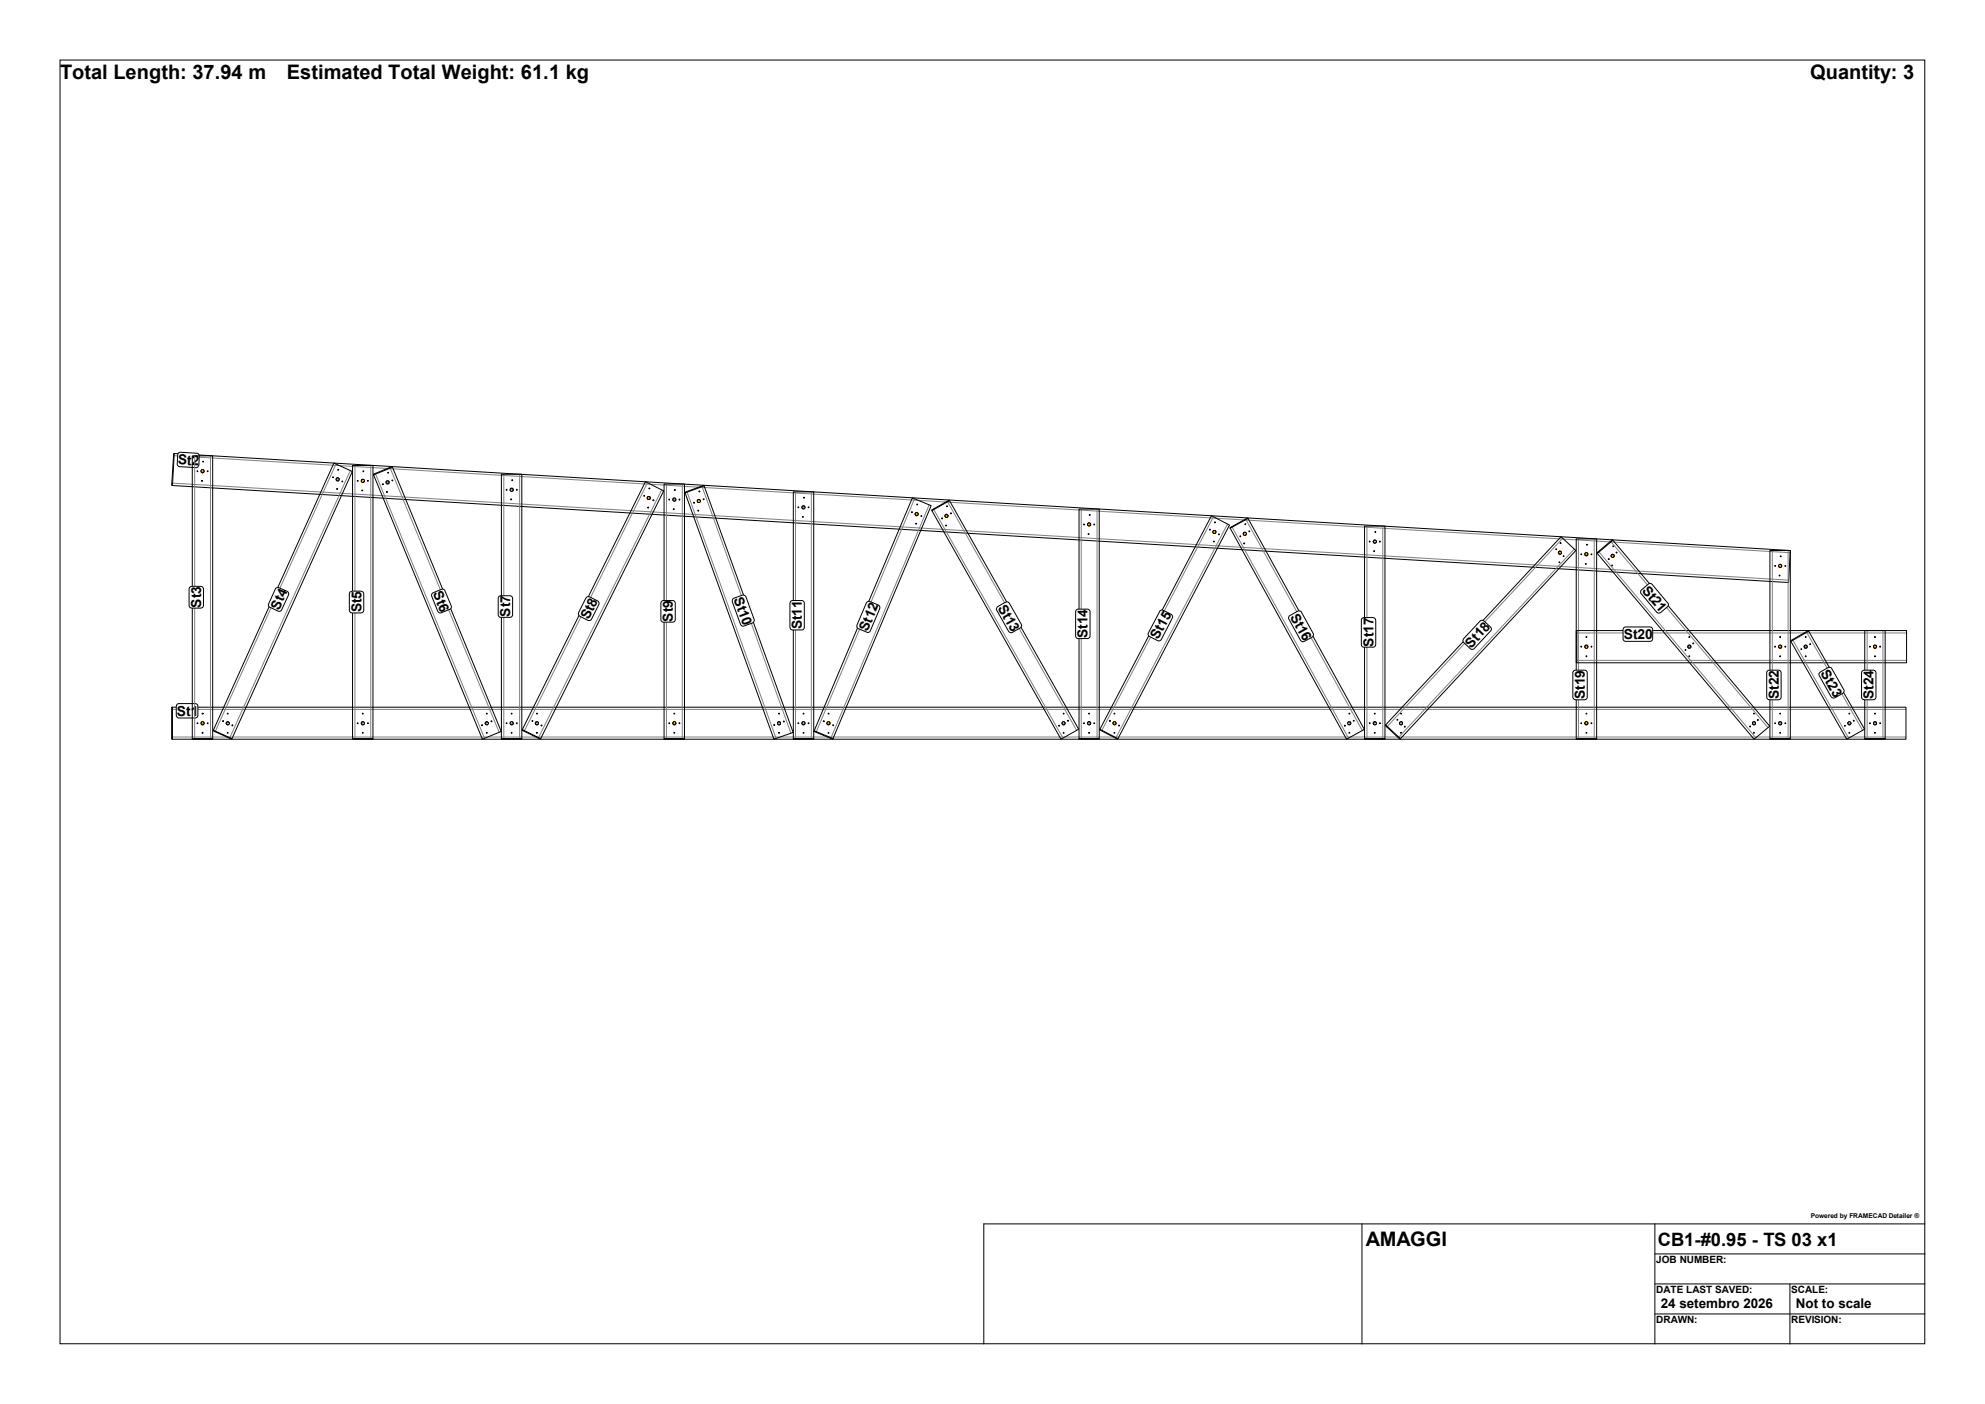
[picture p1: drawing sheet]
<svg xmlns="http://www.w3.org/2000/svg" width="420mm" height="297mm" viewBox="0 0 420 297" stroke-linecap="round" stroke-linejoin="round" font-family="sans-serif">
<path d="M12.7 12.7h394.5v271.6h-394.5zM36.3 149.6h367v6.8h-367zM36.5 149.6v6.8M288.2 258.9v25.4M350.1 258.9v25.4M407.3 258.9h-199.1v25.4M350.1 265.3h57.2M350.1 271.6h57.2M350.1 278h57.2M378.7 271.6v12.7" fill="none" stroke="#000" stroke-width=".21"/>
<path d="M36.3 150.1h367M36.3 155.9h367" fill="none" stroke="#808080" stroke-width=".21"/>
<circle cx="42.8" cy="153" r=".33" fill="#ffa500" stroke="#000" stroke-width=".21"/>
<g fill="#0f0" stroke="#000" stroke-width=".21">
<circle cx="42.9" cy="151" r=".11"/>
<circle cx="42.9" cy="155" r=".09"/>
</g>
<circle cx="48.2" cy="153" r=".33" fill="#ffa500" stroke="#000" stroke-width=".21"/>
<g fill="#0f0" stroke="#000" stroke-width=".21">
<circle cx="48.2" cy="151" r=".09"/>
<circle cx="48.2" cy="155" r=".09"/>
</g>
<circle cx="76.8" cy="153" r=".33" fill="#ffa500" stroke="#000" stroke-width=".21"/>
<g fill="#0f0" stroke="#000" stroke-width=".21">
<circle cx="76.7" cy="151" r=".09"/>
<circle cx="76.7" cy="155" r=".09"/>
</g>
<circle cx="103" cy="153" r=".33" fill="#ffa500" stroke="#000" stroke-width=".21"/>
<g fill="#0f0" stroke="#000" stroke-width=".21">
<circle cx="103" cy="151" r=".09"/>
<circle cx="103" cy="155" r=".09"/>
</g>
<circle cx="108.3" cy="153" r=".33" fill="#ffa500" stroke="#000" stroke-width=".21"/>
<g fill="#0f0" stroke="#000" stroke-width=".21">
<circle cx="108.3" cy="150.9" r=".08"/>
<circle cx="108.3" cy="155" r=".08"/>
</g>
<circle cx="113.6" cy="153" r=".33" fill="#ffa500" stroke="#000" stroke-width=".21"/>
<g fill="#0f0" stroke="#000" stroke-width=".21">
<circle cx="113.6" cy="151" r=".1"/>
<circle cx="113.6" cy="155" r=".1"/>
</g>
<circle cx="142.7" cy="153" r=".33" fill="#ffa500" stroke="#000" stroke-width=".21"/>
<g fill="#0f0" stroke="#000" stroke-width=".21">
<circle cx="142.7" cy="151" r=".09"/>
<circle cx="142.7" cy="155" r=".09"/>
</g>
<circle cx="164.8" cy="153" r=".33" fill="#ffa500" stroke="#000" stroke-width=".21"/>
<g fill="#0f0" stroke="#000" stroke-width=".21">
<circle cx="164.8" cy="151" r=".1"/>
<circle cx="164.8" cy="155" r=".1"/>
</g>
<circle cx="170" cy="153" r=".33" fill="#ffa500" stroke="#000" stroke-width=".21"/>
<g fill="#0f0" stroke="#000" stroke-width=".21">
<circle cx="170" cy="151" r=".1"/>
<circle cx="170" cy="155" r=".1"/>
</g>
<circle cx="175.3" cy="153" r=".33" fill="#ffa500" stroke="#000" stroke-width=".21"/>
<g fill="#0f0" stroke="#000" stroke-width=".21">
<circle cx="175.3" cy="151" r=".1"/>
<circle cx="175.3" cy="155" r=".1"/>
</g>
<circle cx="225" cy="153" r=".33" fill="#ffa500" stroke="#000" stroke-width=".21"/>
<g fill="#0f0" stroke="#000" stroke-width=".21">
<circle cx="225" cy="151" r=".1"/>
<circle cx="225" cy="155" r=".1"/>
</g>
<circle cx="230.4" cy="153" r=".33" fill="#ffa500" stroke="#000" stroke-width=".21"/>
<g fill="#0f0" stroke="#000" stroke-width=".21">
<path d="M230.3 150.9l.2 .1h-.1z" fill-rule="evenodd"/>
<circle cx="230.4" cy="155" r=".11"/>
</g>
<circle cx="235.8" cy="153" r=".33" fill="#ffa500" stroke="#000" stroke-width=".21"/>
<g fill="#0f0" stroke="#000" stroke-width=".21">
<circle cx="235.8" cy="151" r=".09"/>
<circle cx="235.8" cy="155" r=".09"/>
</g>
<circle cx="285.5" cy="153" r=".33" fill="#ffa500" stroke="#000" stroke-width=".21"/>
<g fill="#0f0" stroke="#000" stroke-width=".21">
<circle cx="285.5" cy="151" r=".1"/>
<circle cx="285.5" cy="155" r=".1"/>
</g>
<circle cx="290.9" cy="153" r=".33" fill="#ffa500" stroke="#000" stroke-width=".21"/>
<g fill="#0f0" stroke="#000" stroke-width=".21">
<circle cx="290.9" cy="151" r=".09"/>
<circle cx="290.9" cy="155" r=".09"/>
</g>
<circle cx="296.4" cy="153" r=".33" fill="#ffa500" stroke="#000" stroke-width=".21"/>
<g fill="#0f0" stroke="#000" stroke-width=".21">
<circle cx="296.4" cy="151" r=".1"/>
<circle cx="296.4" cy="155" r=".1"/>
</g>
<circle cx="335.6" cy="153" r=".33" fill="#ffa500" stroke="#000" stroke-width=".21"/>
<g fill="#0f0" stroke="#000" stroke-width=".21">
<circle cx="335.6" cy="151" r=".1"/>
<circle cx="335.6" cy="155" r=".1"/>
</g>
<circle cx="371.1" cy="153" r=".33" fill="#ffa500" stroke="#000" stroke-width=".21"/>
<g fill="#0f0" stroke="#000" stroke-width=".21">
<circle cx="371.1" cy="151" r=".09"/>
<circle cx="371.1" cy="155" r=".09"/>
</g>
<circle cx="376.6" cy="153" r=".33" fill="#ffa500" stroke="#000" stroke-width=".21"/>
<g fill="#0f0" stroke="#000" stroke-width=".21">
<circle cx="376.6" cy="151" r=".09"/>
<circle cx="376.6" cy="155" r=".09"/>
</g>
<circle cx="391.3" cy="153" r=".33" fill="#ffa500" stroke="#000" stroke-width=".21"/>
<g fill="#0f0" stroke="#000" stroke-width=".21">
<circle cx="391.3" cy="151" r=".09"/>
<circle cx="391.3" cy="155" r=".09"/>
</g>
<circle cx="396.7" cy="153" r=".33" fill="#ffa500" stroke="#000" stroke-width=".21"/>
<g fill="#0f0" stroke="#000" stroke-width=".21">
<circle cx="396.7" cy="151" r=".09"/>
<circle cx="396.7" cy="155" r=".09"/>
</g>
<path d="M37.5 149l.3-.2 3.8 .1 .3 .4v2a.58 .58 0 0 1-.6 .6h-3.4a.58 .58 0 0 1-.6-.6v-1.9z" fill-rule="evenodd" fill="#fff" stroke="#000" stroke-width=".21"/>
<path d="M36.7 96.4l342.1 20.5M36.4 102.2l342 20.5" fill="none" stroke="#808080" stroke-width=".21"/>
<path d="M36.7 95.9l342.1 20.6-.4 6.7-342.1-20.5zM36.9 95.9l-.4 6.8" fill="none" stroke="#000" stroke-width=".21"/>
<circle cx="42.9" cy="99.7" r=".32" fill="#ffa500" stroke="#000" stroke-width=".21"/>
<g fill="#0f0" stroke="#000" stroke-width=".21">
<circle cx="43" cy="97.7" r=".07"/>
<circle cx="42.8" cy="101.7" r=".09"/>
</g>
<circle cx="71.4" cy="101.4" r=".33" fill="#ffa500" stroke="#000" stroke-width=".21"/>
<g fill="#0f0" stroke="#000" stroke-width=".21">
<path d="M71.5 99.4l.1-.1 .1 .1-.2 .1z" fill-rule="evenodd"/>
<circle cx="71.3" cy="103.4" r=".09"/>
</g>
<circle cx="76.8" cy="101.7" r=".32" fill="#ffa500" stroke="#000" stroke-width=".21"/>
<g fill="#0f0" stroke="#000" stroke-width=".21">
<circle cx="76.9" cy="99.7" r=".09"/>
<circle cx="76.7" cy="103.8" r=".09"/>
</g>
<circle cx="82" cy="102" r=".33" fill="#ffa500" stroke="#000" stroke-width=".21"/>
<g fill="#0f0" stroke="#000" stroke-width=".21">
<circle cx="82.1" cy="100" r=".1"/>
<circle cx="81.9" cy="104.1" r=".08"/>
</g>
<circle cx="108.3" cy="103.6" r=".33" fill="#ffa500" stroke="#000" stroke-width=".21"/>
<g fill="#0f0" stroke="#000" stroke-width=".21">
<circle cx="108.4" cy="101.6" r=".09"/>
<circle cx="108.1" cy="105.6" r=".11"/>
</g>
<circle cx="137.3" cy="105.4" r=".32" fill="#ffa500" stroke="#000" stroke-width=".21"/>
<g fill="#0f0" stroke="#000" stroke-width=".21">
<circle cx="137.4" cy="103.3" r=".09"/>
<circle cx="137.2" cy="107.4" r=".09"/>
</g>
<circle cx="142.7" cy="105.7" r=".33" fill="#ffa500" stroke="#000" stroke-width=".21"/>
<g fill="#0f0" stroke="#000" stroke-width=".21">
<circle cx="142.8" cy="103.6" r=".09"/>
<circle cx="142.6" cy="107.7" r=".11"/>
</g>
<circle cx="147.9" cy="106" r=".32" fill="#ffa500" stroke="#000" stroke-width=".21"/>
<g fill="#0f0" stroke="#000" stroke-width=".21">
<circle cx="148" cy="104" r=".1"/>
<circle cx="147.7" cy="108" r=".09"/>
</g>
<circle cx="170" cy="107.3" r=".33" fill="#ffa500" stroke="#000" stroke-width=".21"/>
<g fill="#0f0" stroke="#000" stroke-width=".21">
<circle cx="170.1" cy="105.3" r=".1"/>
<circle cx="169.9" cy="109.4" r=".1"/>
</g>
<circle cx="193.9" cy="108.7" r=".32" fill="#ffa500" stroke="#000" stroke-width=".21"/>
<g fill="#0f0" stroke="#000" stroke-width=".21">
<circle cx="194" cy="106.7" r=".09"/>
<circle cx="193.8" cy="110.8" r=".1"/>
</g>
<circle cx="200.3" cy="109.1" r=".32" fill="#ffa500" stroke="#000" stroke-width=".21"/>
<g fill="#0f0" stroke="#000" stroke-width=".21">
<path d="M200.3 107.1h.2l-.2 .1z" fill-rule="evenodd"/>
<circle cx="200.1" cy="111.2" r=".1"/>
</g>
<circle cx="230.4" cy="110.9" r=".32" fill="#ffa500" stroke="#000" stroke-width=".21"/>
<g fill="#0f0" stroke="#000" stroke-width=".21">
<circle cx="230.6" cy="108.9" r=".11"/>
<circle cx="230.3" cy="113" r=".1"/>
</g>
<circle cx="256.9" cy="112.5" r=".33" fill="#ffa500" stroke="#000" stroke-width=".21"/>
<g fill="#0f0" stroke="#000" stroke-width=".21">
<circle cx="257.1" cy="110.5" r=".1"/>
<circle cx="256.8" cy="114.6" r=".1"/>
</g>
<circle cx="263.4" cy="112.9" r=".33" fill="#ffa500" stroke="#000" stroke-width=".21"/>
<g fill="#0f0" stroke="#000" stroke-width=".21">
<path d="M263.4 110.8l.1 .2z" fill-rule="evenodd"/>
<path d="M263.1 114.9h.2l.1 .1-.2 .1z" fill-rule="evenodd"/>
</g>
<circle cx="290.9" cy="114.6" r=".33" fill="#ffa500" stroke="#000" stroke-width=".21"/>
<g fill="#0f0" stroke="#000" stroke-width=".21">
<circle cx="291" cy="112.5" r=".1"/>
<circle cx="290.7" cy="116.6" r=".09"/>
</g>
<circle cx="330.1" cy="116.9" r=".32" fill="#ffa500" stroke="#000" stroke-width=".21"/>
<g fill="#0f0" stroke="#000" stroke-width=".21">
<circle cx="330.2" cy="114.9" r=".11"/>
<circle cx="329.9" cy="119" r=".09"/>
</g>
<circle cx="335.6" cy="117.3" r=".32" fill="#ffa500" stroke="#000" stroke-width=".21"/>
<g fill="#0f0" stroke="#000" stroke-width=".21">
<circle cx="335.8" cy="115.2" r=".1"/>
<circle cx="335.5" cy="119.3" r=".09"/>
</g>
<circle cx="341.2" cy="117.6" r=".32" fill="#ffa500" stroke="#000" stroke-width=".21"/>
<g fill="#0f0" stroke="#000" stroke-width=".21">
<circle cx="341.3" cy="115.6" r=".09"/>
<circle cx="341.1" cy="119.6" r=".07"/>
</g>
<circle cx="376.7" cy="119.7" r=".32" fill="#ffa500" stroke="#000" stroke-width=".21"/>
<g fill="#0f0" stroke="#000" stroke-width=".21">
<path d="M376.4 121.7l.2 .1h-.1z" fill-rule="evenodd"/>
<circle cx="376.8" cy="117.7" r=".09"/>
</g>
<path d="M37.7 95.9l.4-.2 3.5 .2a.52 .52 0 0 1 .6 .6l-.1 1.9-.3 .4-3.8-.1a.58 .58 0 0 1-.5-.6z" fill-rule="evenodd" fill="#fff" stroke="#000" stroke-width=".21"/>
<path d="M41.2 96.4v60M44.5 96.4v60" fill="none" stroke="#808080" stroke-width=".21"/>
<path d="M40.7 96.4h4.3v60h-4.3zM40.7 156.3h4.3" fill="none" stroke="#000" stroke-width=".21"/>
<circle cx="42.8" cy="153" r=".33" fill="#ffa500" stroke="#000" stroke-width=".21"/>
<g fill="#0f0" stroke="#000" stroke-width=".21">
<circle cx="41.8" cy="153" r=".1"/>
<circle cx="43.9" cy="153" r=".1"/>
</g>
<circle cx="42.9" cy="99.7" r=".32" fill="#ffa500" stroke="#000" stroke-width=".21"/>
<g fill="#0f0" stroke="#000" stroke-width=".21">
<circle cx="41.8" cy="99.7" r=".09"/>
<circle cx="43.9" cy="99.7" r=".09"/>
</g>
<path d="M40.2 124.2l.4-.2h1.9a.58 .58 0 0 1 .6 .6v3.5a.58 .58 0 0 1-.6 .6h-1.9a.58 .58 0 0 1-.6-.6v-3.6z" fill-rule="evenodd" fill="#fff" stroke="#000" stroke-width=".21"/>
<path d="M71.1 98.2l-25.6 56.6M74.1 99.5l-25.5 56.7" fill="none" stroke="#808080" stroke-width=".21"/>
<path d="M70.7 98l3.8 1.7-25.5 56.7-3.9-1.8zM45.1 154.5l4 1.8" fill="none" stroke="#000" stroke-width=".21"/>
<circle cx="48.2" cy="153" r=".33" fill="#ffa500" stroke="#000" stroke-width=".21"/>
<g fill="#0f0" stroke="#000" stroke-width=".21">
<circle cx="47.2" cy="152.5" r=".09"/>
<circle cx="49.2" cy="153.4" r=".11"/>
</g>
<circle cx="71.4" cy="101.4" r=".33" fill="#ffa500" stroke="#000" stroke-width=".21"/>
<g fill="#0f0" stroke="#000" stroke-width=".21">
<circle cx="70.5" cy="101" r=".1"/>
<circle cx="72.4" cy="101.9" r=".09"/>
</g>
<path d="M58.4 124.4l.6-.1 1.7 .8 .4 .5-1.5 3.4a.58 .58 0 0 1-.8 .3l-1.7-.8a.51 .51 0 0 1-.2-.8z" fill-rule="evenodd" fill="#fff" stroke="#000" stroke-width=".21"/>
<path d="M75.1 98.5v57.9M78.4 98.5v57.9" fill="none" stroke="#808080" stroke-width=".21"/>
<path d="M74.6 98.5h4.3v57.9h-4.3zM74.6 156.3h4.3" fill="none" stroke="#000" stroke-width=".21"/>
<circle cx="76.8" cy="153" r=".33" fill="#ffa500" stroke="#000" stroke-width=".21"/>
<g fill="#0f0" stroke="#000" stroke-width=".21">
<circle cx="75.7" cy="153" r=".1"/>
<circle cx="77.8" cy="153" r=".1"/>
</g>
<circle cx="76.8" cy="101.7" r=".32" fill="#ffa500" stroke="#000" stroke-width=".21"/>
<g fill="#0f0" stroke="#000" stroke-width=".21">
<circle cx="75.7" cy="101.7" r=".09"/>
<circle cx="77.8" cy="101.7" r=".09"/>
</g>
<path d="M74.1 125.2l.4-.1h1.9a.58 .58 0 0 1 .6 .5v3.5a.58 .58 0 0 1-.6 .6h-1.9a.58 .58 0 0 1-.6-.6v-3.5z" fill-rule="evenodd" fill="#fff" stroke="#000" stroke-width=".21"/>
<path d="M82.5 98.9l23.1 56M79.4 100.2l23.1 56" fill="none" stroke="#808080" stroke-width=".21"/>
<path d="M83 98.8l-4 1.7M79 100.3l4-1.6 23 56-3.9 1.7z" fill="none" stroke="#000" stroke-width=".21"/>
<circle cx="82" cy="102" r=".33" fill="#ffa500" stroke="#000" stroke-width=".21"/>
<g fill="#0f0" stroke="#000" stroke-width=".21">
<circle cx="83" cy="101.6" r=".08"/>
<circle cx="81" cy="102.4" r=".11"/>
</g>
<circle cx="103" cy="153" r=".33" fill="#ffa500" stroke="#000" stroke-width=".21"/>
<g fill="#0f0" stroke="#000" stroke-width=".21">
<path d="M103.9 152.6l.1-.1 .1 .1-.1 .1z" fill-rule="evenodd"/>
<circle cx="102" cy="153.4" r=".11"/>
</g>
<path d="M91.5 125.5l1.9-.8a.55 .55 0 0 1 .7 .3l1.4 3.1a.55 .55 0 0 1-.4 .8l-1.8 .8-.5-.1-1.4-3.4-.1-.4z" fill-rule="evenodd" fill="#fff" stroke="#000" stroke-width=".21"/>
<path d="M106.6 100.3v56.1M109.9 100.3v56.1" fill="none" stroke="#808080" stroke-width=".21"/>
<path d="M106.1 100.3h4.3v56.1h-4.3zM106.1 156.3h4.3" fill="none" stroke="#000" stroke-width=".21"/>
<circle cx="108.3" cy="153" r=".33" fill="#ffa500" stroke="#000" stroke-width=".21"/>
<g fill="#0f0" stroke="#000" stroke-width=".21">
<circle cx="107.2" cy="153" r=".1"/>
<circle cx="109.3" cy="153" r=".1"/>
</g>
<circle cx="108.3" cy="103.6" r=".33" fill="#ffa500" stroke="#000" stroke-width=".21"/>
<g fill="#0f0" stroke="#000" stroke-width=".21">
<circle cx="107.2" cy="103.6" r=".09"/>
<circle cx="109.3" cy="103.6" r=".09"/>
</g>
<path d="M105.6 126.2l.3-.2h2a.58 .58 0 0 1 .6 .6v3.4a.58 .58 0 0 1-.6 .6h-1.9a.58 .58 0 0 1-.6-.6v-3.5z" fill-rule="evenodd" fill="#fff" stroke="#000" stroke-width=".21"/>
<path d="M137 102.2l-26.1 52.5M140 103.6l-26.1 52.6" fill="none" stroke="#808080" stroke-width=".21"/>
<path d="M136.6 101.9l3.8 1.9-26.1 52.6-3.9-1.9zM110.5 154.3l3.9 2" fill="none" stroke="#000" stroke-width=".21"/>
<circle cx="113.6" cy="153" r=".33" fill="#ffa500" stroke="#000" stroke-width=".21"/>
<g fill="#0f0" stroke="#000" stroke-width=".21">
<circle cx="112.6" cy="152.5" r=".09"/>
<circle cx="114.6" cy="153.5" r=".1"/>
</g>
<circle cx="137.3" cy="105.4" r=".32" fill="#ffa500" stroke="#000" stroke-width=".21"/>
<g fill="#0f0" stroke="#000" stroke-width=".21">
<circle cx="136.3" cy="104.9" r=".09"/>
<circle cx="138.2" cy="105.8" r=".11"/>
</g>
<path d="M124.1 126.4l.4-.2 .3 .1 1.7 .9 .2 .4v.2l-1.5 3.1a.65 .65 0 0 1-.8 .3l-1.7-.8a.65 .65 0 0 1-.3-.8z" fill-rule="evenodd" fill="#fff" stroke="#000" stroke-width=".21"/>
<path d="M141 102.4v54M144.4 102.4v54" fill="none" stroke="#808080" stroke-width=".21"/>
<path d="M140.5 102.4h4.3v54h-4.3zM140.5 156.3h4.3" fill="none" stroke="#000" stroke-width=".21"/>
<circle cx="142.7" cy="153" r=".33" fill="#ffa500" stroke="#000" stroke-width=".21"/>
<g fill="#0f0" stroke="#000" stroke-width=".21">
<circle cx="141.6" cy="153" r=".1"/>
<circle cx="143.7" cy="153" r=".1"/>
</g>
<circle cx="142.7" cy="105.7" r=".33" fill="#ffa500" stroke="#000" stroke-width=".21"/>
<g fill="#0f0" stroke="#000" stroke-width=".21">
<circle cx="141.6" cy="105.7" r=".09"/>
<circle cx="143.8" cy="105.7" r=".09"/>
</g>
<path d="M140 127.2l.3-.2h2a.58 .58 0 0 1 .6 .6v3.5a.58 .58 0 0 1-.6 .5h-2l-.4-.2-.1-3.9z" fill-rule="evenodd" fill="#fff" stroke="#000" stroke-width=".21"/>
<path d="M145.3 104l18.9 52.2M148.5 102.8l18.8 52.3" fill="none" stroke="#808080" stroke-width=".21"/>
<path d="M144.9 104.1l4-1.4 18.9 52.2-4.1 1.5zM149 102.8l-4.1 1.5" fill="none" stroke="#000" stroke-width=".21"/>
<circle cx="147.9" cy="106" r=".32" fill="#ffa500" stroke="#000" stroke-width=".21"/>
<g fill="#0f0" stroke="#000" stroke-width=".21">
<circle cx="148.9" cy="105.6" r=".1"/>
<circle cx="146.8" cy="106.3" r=".09"/>
</g>
<circle cx="164.8" cy="153" r=".33" fill="#ffa500" stroke="#000" stroke-width=".21"/>
<g fill="#0f0" stroke="#000" stroke-width=".21">
<path d="M165.7 152.6l.2-.1v.2h-.1z" fill-rule="evenodd"/>
<circle cx="163.8" cy="153.4" r=".1"/>
</g>
<path d="M155 126.7l2.2-.8 .4 .1 .2 .2 1.8 5.1-.3 .4-1.9 .7a.55 .55 0 0 1-.7-.3l-1.8-4.8z" fill-rule="evenodd" fill="#fff" stroke="#000" stroke-width=".21"/>
<path d="M168.3 104.1v52.3M171.7 104.1v52.3" fill="none" stroke="#808080" stroke-width=".21"/>
<path d="M167.9 104.1h4.3v52.3h-4.3zM167.9 156.3h4.3" fill="none" stroke="#000" stroke-width=".21"/>
<circle cx="170" cy="153" r=".33" fill="#ffa500" stroke="#000" stroke-width=".21"/>
<g fill="#0f0" stroke="#000" stroke-width=".21">
<circle cx="168.9" cy="153" r=".09"/>
<circle cx="171.1" cy="153" r=".09"/>
</g>
<circle cx="170" cy="107.3" r=".33" fill="#ffa500" stroke="#000" stroke-width=".21"/>
<g fill="#0f0" stroke="#000" stroke-width=".21">
<circle cx="168.9" cy="107.3" r=".09"/>
<circle cx="171.1" cy="107.3" r=".09"/>
</g>
<path d="M167.3 127.2l.3-.2h2.1l.5 .5-.1 5.4-.4 .4h-2a.58 .58 0 0 1-.6-.6v-5.1z" fill-rule="evenodd" fill="#fff" stroke="#000" stroke-width=".21"/>
<path d="M193.5 105.5l-20.8 49.4M196.6 106.8l-20.8 49.4" fill="none" stroke="#808080" stroke-width=".21"/>
<path d="M193 105.3l4 1.7-20.8 49.4-4-1.7zM172.3 154.6l4 1.7" fill="none" stroke="#000" stroke-width=".21"/>
<circle cx="175.3" cy="153" r=".33" fill="#ffa500" stroke="#000" stroke-width=".21"/>
<g fill="#0f0" stroke="#000" stroke-width=".21">
<circle cx="174.3" cy="152.6" r=".09"/>
<circle cx="176.3" cy="153.4" r=".09"/>
</g>
<circle cx="193.9" cy="108.7" r=".32" fill="#ffa500" stroke="#000" stroke-width=".21"/>
<g fill="#0f0" stroke="#000" stroke-width=".21">
<circle cx="192.9" cy="108.3" r=".1"/>
<circle cx="194.9" cy="109.2" r=".09"/>
</g>
<path d="M183.3 127.5l.7-.3 1.8 .8a.59 .59 0 0 1 .3 .7l-2 4.7a.53 .53 0 0 1-.7 .3l-1.7-.7a.55 .55 0 0 1-.4-.8z" fill-rule="evenodd" fill="#fff" stroke="#000" stroke-width=".21"/>
<path d="M197.5 107.7l27.4 48.5M200.4 106l27.4 48.5" fill="none" stroke="#808080" stroke-width=".21"/>
<path d="M197.1 107.9l3.7-2.1 27.4 48.5-3.7 2.1zM200.9 105.9l-3.8 2.1" fill="none" stroke="#000" stroke-width=".21"/>
<circle cx="200.3" cy="109.1" r=".32" fill="#ffa500" stroke="#000" stroke-width=".21"/>
<g fill="#0f0" stroke="#000" stroke-width=".21">
<circle cx="201.2" cy="108.6" r=".09"/>
<circle cx="199.3" cy="109.7" r=".11"/>
</g>
<circle cx="225" cy="153" r=".33" fill="#ffa500" stroke="#000" stroke-width=".21"/>
<g fill="#0f0" stroke="#000" stroke-width=".21">
<circle cx="226" cy="152.5" r=".08"/>
<circle cx="224.1" cy="153.5" r=".09"/>
</g>
<path d="M211 128.4l1.8-1a.58 .58 0 0 1 .8 .2l2.5 4.4a.62 .62 0 0 1-.2 .8l-1.8 1-.5-.1-2.7-4.7-.1-.2z" fill-rule="evenodd" fill="#fff" stroke="#000" stroke-width=".21"/>
<path d="M228.8 107.7v48.7M232.1 107.7v48.7" fill="none" stroke="#808080" stroke-width=".21"/>
<path d="M228.3 107.7h4.3v48.7h-4.3zM228.3 156.3h4.3" fill="none" stroke="#000" stroke-width=".21"/>
<circle cx="230.4" cy="153" r=".33" fill="#ffa500" stroke="#000" stroke-width=".21"/>
<g fill="#0f0" stroke="#000" stroke-width=".21">
<circle cx="229.4" cy="153" r=".09"/>
<circle cx="231.5" cy="153" r=".1"/>
</g>
<circle cx="230.4" cy="110.9" r=".32" fill="#ffa500" stroke="#000" stroke-width=".21"/>
<g fill="#0f0" stroke="#000" stroke-width=".21">
<circle cx="229.4" cy="111" r=".09"/>
<circle cx="231.5" cy="111" r=".09"/>
</g>
<path d="M227.8 129l.2-.1h2a.58 .58 0 0 1 .6 .5v5.1a.58 .58 0 0 1-.6 .6h-1.8a.58 .58 0 0 1-.6-.6v-5.2z" fill-rule="evenodd" fill="#fff" stroke="#000" stroke-width=".21"/>
<path d="M256.8 109.3l-23.7 45.3M259.7 110.9l-23.6 45.3" fill="none" stroke="#808080" stroke-width=".21"/>
<path d="M256.3 109.1l3.8 2-23.6 45.3-3.8-2zM232.7 154.3l3.8 2" fill="none" stroke="#000" stroke-width=".21"/>
<circle cx="235.8" cy="153" r=".33" fill="#ffa500" stroke="#000" stroke-width=".21"/>
<g fill="#0f0" stroke="#000" stroke-width=".21">
<path d="M234.7 152.5l.2-.1v.1z" fill-rule="evenodd"/>
<circle cx="236.8" cy="153.5" r=".09"/>
</g>
<circle cx="256.9" cy="112.5" r=".33" fill="#ffa500" stroke="#000" stroke-width=".21"/>
<g fill="#0f0" stroke="#000" stroke-width=".21">
<circle cx="256" cy="112" r=".08"/>
<circle cx="257.9" cy="113" r=".09"/>
</g>
<path d="M245.5 129.2l.5-.1 1.8 .9 .3 .4-2.4 4.9a.62 .62 0 0 1-.8 .2l-1.7-.8a.58 .58 0 0 1-.2-.8z" fill-rule="evenodd" fill="#fff" stroke="#000" stroke-width=".21"/>
<path d="M260.6 111.4l24.7 44.8M263.6 109.8l24.6 44.8" fill="none" stroke="#808080" stroke-width=".21"/>
<path d="M260.2 111.6l3.8-2 24.7 44.7-3.8 2.1zM264 109.7l-3.7 2.1" fill="none" stroke="#000" stroke-width=".21"/>
<circle cx="263.4" cy="112.9" r=".33" fill="#ffa500" stroke="#000" stroke-width=".21"/>
<g fill="#0f0" stroke="#000" stroke-width=".21">
<path d="M262.3 113.4h.2v.1z" fill-rule="evenodd"/>
<circle cx="264.3" cy="112.4" r=".1"/>
</g>
<circle cx="285.5" cy="153" r=".33" fill="#ffa500" stroke="#000" stroke-width=".21"/>
<g fill="#0f0" stroke="#000" stroke-width=".21">
<circle cx="286.4" cy="152.5" r=".09"/>
<circle cx="284.6" cy="153.5" r=".1"/>
</g>
<path d="M272.8 130.3l1.8-1a.58 .58 0 0 1 .8 .2l2.5 4.7-.3 .6-1.6 .9a.62 .62 0 0 1-.8-.2l-2.5-4.6z" fill-rule="evenodd" fill="#fff" stroke="#000" stroke-width=".21"/>
<path d="M289.2 111.3v45.1M292.6 111.3v45.1" fill="none" stroke="#808080" stroke-width=".21"/>
<path d="M288.7 111.3h4.3v45.1h-4.3zM288.7 156.3h4.3" fill="none" stroke="#000" stroke-width=".21"/>
<circle cx="290.9" cy="153" r=".33" fill="#ffa500" stroke="#000" stroke-width=".21"/>
<g fill="#0f0" stroke="#000" stroke-width=".21">
<circle cx="289.8" cy="153" r=".1"/>
<circle cx="292" cy="153" r=".1"/>
</g>
<circle cx="290.9" cy="114.6" r=".33" fill="#ffa500" stroke="#000" stroke-width=".21"/>
<g fill="#0f0" stroke="#000" stroke-width=".21">
<path d="M291.8 114.6l.2-.1 .1 .1-.2 .1z" fill-rule="evenodd"/>
<circle cx="289.8" cy="114.6" r=".09"/>
</g>
<path d="M288.2 130.8l.4-.2h1.9a.58 .58 0 0 1 .6 .6v5.1a.58 .58 0 0 1-.6 .6h-1.9a.58 .58 0 0 1-.6-.6v-5.2z" fill-rule="evenodd" fill="#fff" stroke="#000" stroke-width=".21"/>
<path d="M330.6 113.9l-37.2 39.9M333.1 116.2l-37.2 39.8" fill="none" stroke="#808080" stroke-width=".21"/>
<path d="M330.3 113.5l3.1 3-37.2 39.9-3.1-2.9zM293.2 153.3l3.1 3" fill="none" stroke="#000" stroke-width=".21"/>
<circle cx="296.4" cy="153" r=".33" fill="#ffa500" stroke="#000" stroke-width=".21"/>
<g fill="#0f0" stroke="#000" stroke-width=".21">
<circle cx="295.6" cy="152.3" r=".09"/>
<circle cx="297.2" cy="153.7" r=".09"/>
</g>
<circle cx="330.1" cy="116.9" r=".32" fill="#ffa500" stroke="#000" stroke-width=".21"/>
<g fill="#0f0" stroke="#000" stroke-width=".21">
<circle cx="329.3" cy="116.2" r=".08"/>
<circle cx="330.8" cy="117.7" r=".08"/>
</g>
<path d="M313.2 131.3l.4-.1 .4 .2 1.4 1.3a.56 .56 0 0 1 0 .8l-3.7 3.8-.4 .1-1.6-1.5-.2-.3 .2-.5z" fill-rule="evenodd" fill="#fff" stroke="#000" stroke-width=".21"/>
<path d="M334 114v42.4M337.3 114v42.4" fill="none" stroke="#808080" stroke-width=".21"/>
<path d="M333.5 114h4.3v42.4h-4.3zM333.5 156.3h4.3" fill="none" stroke="#000" stroke-width=".21"/>
<circle cx="335.6" cy="153" r=".33" fill="#ffa500" stroke="#000" stroke-width=".21"/>
<g fill="#0f0" stroke="#000" stroke-width=".21">
<circle cx="334.6" cy="153" r=".09"/>
<circle cx="336.7" cy="153" r=".09"/>
</g>
<circle cx="335.6" cy="136.8" r=".33" fill="#ffa500" stroke="#000" stroke-width=".21"/>
<g fill="#0f0" stroke="#000" stroke-width=".21">
<circle cx="334.6" cy="136.8" r=".09"/>
<circle cx="336.7" cy="136.8" r=".09"/>
</g>
<circle cx="335.6" cy="117.3" r=".32" fill="#ffa500" stroke="#000" stroke-width=".21"/>
<g fill="#0f0" stroke="#000" stroke-width=".21">
<path d="M334.5 117.2h.1v.1z" fill-rule="evenodd"/>
<circle cx="336.7" cy="117.3" r=".07"/>
</g>
<path d="M333 141.9l.2-.1h2.1a.58 .58 0 0 1 .5 .6v5a.58 .58 0 0 1-.5 .6h-1.9a.58 .58 0 0 1-.6-.6v-5.2z" fill-rule="evenodd" fill="#fff" stroke="#000" stroke-width=".21"/>
<path d="M333.5 133.9h69.9M333.5 139.7h69.9" fill="none" stroke="#808080" stroke-width=".21"/>
<path d="M333.5 133.4h69.9v6.8h-69.9zM333.6 133.4v6.8" fill="none" stroke="#000" stroke-width=".21"/>
<circle cx="335.6" cy="136.8" r=".33" fill="#ffa500" stroke="#000" stroke-width=".21"/>
<g fill="#0f0" stroke="#000" stroke-width=".21">
<circle cx="335.7" cy="134.7" r=".09"/>
<circle cx="335.7" cy="138.8" r=".09"/>
</g>
<circle cx="357.4" cy="136.8" r=".33" fill="#ffa500" stroke="#000" stroke-width=".21"/>
<g fill="#0f0" stroke="#000" stroke-width=".21">
<circle cx="357.4" cy="134.7" r=".09"/>
<circle cx="357.4" cy="138.8" r=".09"/>
</g>
<circle cx="376.6" cy="136.8" r=".33" fill="#ffa500" stroke="#000" stroke-width=".21"/>
<g fill="#0f0" stroke="#000" stroke-width=".21">
<circle cx="376.6" cy="134.8" r=".08"/>
<circle cx="376.6" cy="138.8" r=".1"/>
</g>
<circle cx="382.1" cy="136.8" r=".33" fill="#ffa500" stroke="#000" stroke-width=".21"/>
<g fill="#0f0" stroke="#000" stroke-width=".21">
<circle cx="382.1" cy="134.7" r=".09"/>
<circle cx="382.1" cy="138.8" r=".09"/>
</g>
<circle cx="396.7" cy="136.8" r=".33" fill="#ffa500" stroke="#000" stroke-width=".21"/>
<g fill="#0f0" stroke="#000" stroke-width=".21">
<circle cx="396.7" cy="134.7" r=".09"/>
<circle cx="396.7" cy="138.8" r=".09"/>
</g>
<path d="M343.5 132.9l.4-.3h5.2a.58 .58 0 0 1 .6 .6v1.9a.58 .58 0 0 1-.6 .6h-5.1a.58 .58 0 0 1-.6-.6z" fill-rule="evenodd" fill="#fff" stroke="#000" stroke-width=".21"/>
<path d="M338.2 116.7l33.3 39.4M340.8 114.5l33.3 39.4" fill="none" stroke="#808080" stroke-width=".21"/>
<path d="M337.9 117l3.3-2.8 33.2 39.4-3.3 2.8zM341.2 114.3l-3.3 2.8" fill="none" stroke="#000" stroke-width=".21"/>
<circle cx="341.2" cy="117.6" r=".32" fill="#ffa500" stroke="#000" stroke-width=".21"/>
<g fill="#0f0" stroke="#000" stroke-width=".21">
<circle cx="342" cy="116.9" r=".1"/>
<circle cx="340.4" cy="118.3" r=".1"/>
</g>
<circle cx="357.4" cy="136.8" r=".33" fill="#ffa500" stroke="#000" stroke-width=".21"/>
<g fill="#0f0" stroke="#000" stroke-width=".21">
<circle cx="358.3" cy="136.1" r=".1"/>
<circle cx="356.6" cy="137.5" r=".1"/>
</g>
<circle cx="371.1" cy="153" r=".33" fill="#ffa500" stroke="#000" stroke-width=".21"/>
<g fill="#0f0" stroke="#000" stroke-width=".21">
<circle cx="371.9" cy="152.3" r=".1"/>
<circle cx="370.3" cy="153.7" r=".09"/>
</g>
<path d="M347.2 124.9l1.5-1.3a.62 .62 0 0 1 .9 .1l3.2 3.9a.52 .52 0 0 1 0 .8l-1.4 1.2a.62 .62 0 0 1-.9-.1l-3.3-4z" fill-rule="evenodd" fill="#fff" stroke="#000" stroke-width=".21"/>
<path d="M375 116.5v39.9M378.3 116.5v39.9" fill="none" stroke="#808080" stroke-width=".21"/>
<path d="M374.5 116.5h4.3v39.9h-4.3zM374.5 156.3h4.3" fill="none" stroke="#000" stroke-width=".21"/>
<circle cx="376.6" cy="153" r=".33" fill="#ffa500" stroke="#000" stroke-width=".21"/>
<g fill="#0f0" stroke="#000" stroke-width=".21">
<circle cx="375.6" cy="153" r=".1"/>
<circle cx="377.7" cy="153" r=".1"/>
</g>
<circle cx="376.6" cy="136.8" r=".33" fill="#ffa500" stroke="#000" stroke-width=".21"/>
<g fill="#0f0" stroke="#000" stroke-width=".21">
<circle cx="375.6" cy="136.8" r=".09"/>
<circle cx="377.7" cy="136.8" r=".09"/>
</g>
<circle cx="376.7" cy="119.7" r=".32" fill="#ffa500" stroke="#000" stroke-width=".21"/>
<g fill="#0f0" stroke="#000" stroke-width=".21">
<circle cx="375.6" cy="119.7" r=".1"/>
<circle cx="377.7" cy="119.7" r=".1"/>
</g>
<path d="M374 141.9l.3-.1h2a.58 .58 0 0 1 .6 .6v5a.58 .58 0 0 1-.6 .6h-1.9a.58 .58 0 0 1-.6-.6v-5.2z" fill-rule="evenodd" fill="#fff" stroke="#000" stroke-width=".21"/>
<path d="M379.3 135.3l11.9 20.9M382.2 133.6l11.9 20.9" fill="none" stroke="#808080" stroke-width=".21"/>
<path d="M378.8 135.6l3.8-2.2 11.9 20.9-3.8 2.1zM382.7 133.5l-3.8 2.2" fill="none" stroke="#000" stroke-width=".21"/>
<circle cx="382.1" cy="136.8" r=".33" fill="#ffa500" stroke="#000" stroke-width=".21"/>
<g fill="#0f0" stroke="#000" stroke-width=".21">
<circle cx="383" cy="136.3" r=".09"/>
<circle cx="381.1" cy="137.3" r=".1"/>
</g>
<circle cx="391.3" cy="153" r=".33" fill="#ffa500" stroke="#000" stroke-width=".21"/>
<g fill="#0f0" stroke="#000" stroke-width=".21">
<circle cx="392.2" cy="152.4" r=".09"/>
<circle cx="390.3" cy="153.5" r=".09"/>
</g>
<path d="M385.1 142.2l1.8-1 .5 .1 2.7 4.7v.5l-1.9 1.2-.6-.1-2.7-4.7v-.4z" fill-rule="evenodd" fill="#fff" stroke="#000" stroke-width=".21"/>
<path d="M395.1 133.4v23M398.4 133.4v23" fill="none" stroke="#808080" stroke-width=".21"/>
<path d="M394.5 133.4h4.4v23h-4.4zM394.5 156.3h4.4" fill="none" stroke="#000" stroke-width=".21"/>
<circle cx="396.7" cy="153" r=".33" fill="#ffa500" stroke="#000" stroke-width=".21"/>
<g fill="#0f0" stroke="#000" stroke-width=".21">
<circle cx="395.6" cy="153" r=".1"/>
<circle cx="397.8" cy="153" r=".1"/>
</g>
<circle cx="396.7" cy="136.8" r=".33" fill="#ffa500" stroke="#000" stroke-width=".21"/>
<g fill="#0f0" stroke="#000" stroke-width=".21">
<circle cx="395.6" cy="136.8" r=".09"/>
<circle cx="397.8" cy="136.8" r=".09"/>
</g>
<path d="M394 141.9l.3-.1h2a.58 .58 0 0 1 .6 .6v5a.58 .58 0 0 1-.6 .6h-1.8a.58 .58 0 0 1-.6-.6v-5.2z" fill-rule="evenodd" fill="#fff" stroke="#000" stroke-width=".21"/>
<g font-size="4.2">
<text x="12.7" y="16.6">Total Length: 37.94 m</text>
<text x="60.7" y="16.6">Estimated Total Weight: 61.1 kg</text>
<text x="383" y="16.6">Quantity: 3</text>
<text x="289" y="263.6">AMAGGI</text>
</g>
<text font-size="3.9" x="350.8" y="263.5">CB1-#0.95 - TS 03 x1</text>
<g font-size="2.9">
<text x="37.6" y="98.3" transform="rotate(3 37.6 98.3)">St2</text>
<text x="91.6" y="125.5" transform="rotate(68 91.6 125.5)">St6</text>
<text x="347.3" y="125" transform="rotate(50 347.3 125)">St21</text>
<text x="42.5" y="128.5" transform="rotate(-90 42.5 128.5)">St3</text>
<text x="59.1" y="129.2" transform="rotate(-66 59.1 129.2)">St4</text>
<text x="76.5" y="129.5" transform="rotate(-90 76.5 129.5)">St5</text>
<text x="107.9" y="130.5" transform="rotate(-90 107.9 130.5)">St7</text>
<text x="124.6" y="131.1" transform="rotate(-64 124.6 131.1)">St8</text>
<text x="142.4" y="131.5" transform="rotate(-90 142.4 131.5)">St9</text>
<text x="155.2" y="126.7" transform="rotate(70 155.2 126.7)">St10</text>
<text x="211.1" y="128.5" transform="rotate(61 211.1 128.5)">St13</text>
<text x="272.9" y="130.4" transform="rotate(61 272.9 130.4)">St16</text>
<text x="169.7" y="133.1" transform="rotate(-90 169.7 133.1)">St11</text>
<text x="183.6" y="133.7" transform="rotate(-67 183.6 133.7)">St12</text>
<text x="230.1" y="135" transform="rotate(-90 230.1 135)">St14</text>
<text x="245.1" y="135.5" transform="rotate(-62 245.1 135.5)">St15</text>
<text x="290.6" y="136.8" transform="rotate(-90 290.6 136.8)">St17</text>
<text x="311.3" y="137.2" transform="rotate(-47 311.3 137.2)">St18</text>
<text x="343.6" y="135.3">St20</text>
<text x="385.1" y="142.4" transform="rotate(60 385.1 142.4)">St23</text>
<text x="335.3" y="147.9" transform="rotate(-90 335.3 147.9)">St19</text>
<text x="376.3" y="147.9" transform="rotate(-90 376.3 147.9)">St22</text>
<text x="396.4" y="147.9" transform="rotate(-90 396.4 147.9)">St24</text>
<text x="37.4" y="151.4">St1</text>
</g>
<g font-size="2.8">
<text x="351.4" y="276.8">24 setembro 2026</text>
<text x="380" y="276.8">Not to scale</text>
</g>
<g font-size="2.1">
<text x="350.4" y="267.3">JOB NUMBER:</text>
<text x="350.4" y="273.6">DATE LAST SAVED:</text>
<text x="379" y="273.6">SCALE:</text>
<text x="350.4" y="280">DRAWN:</text>
<text x="379" y="280">REVISION:</text>
</g>
<text font-size="1.4" x="383.2" y="257.7">Powered by FRAMECAD Detailer ®</text>
</svg>
